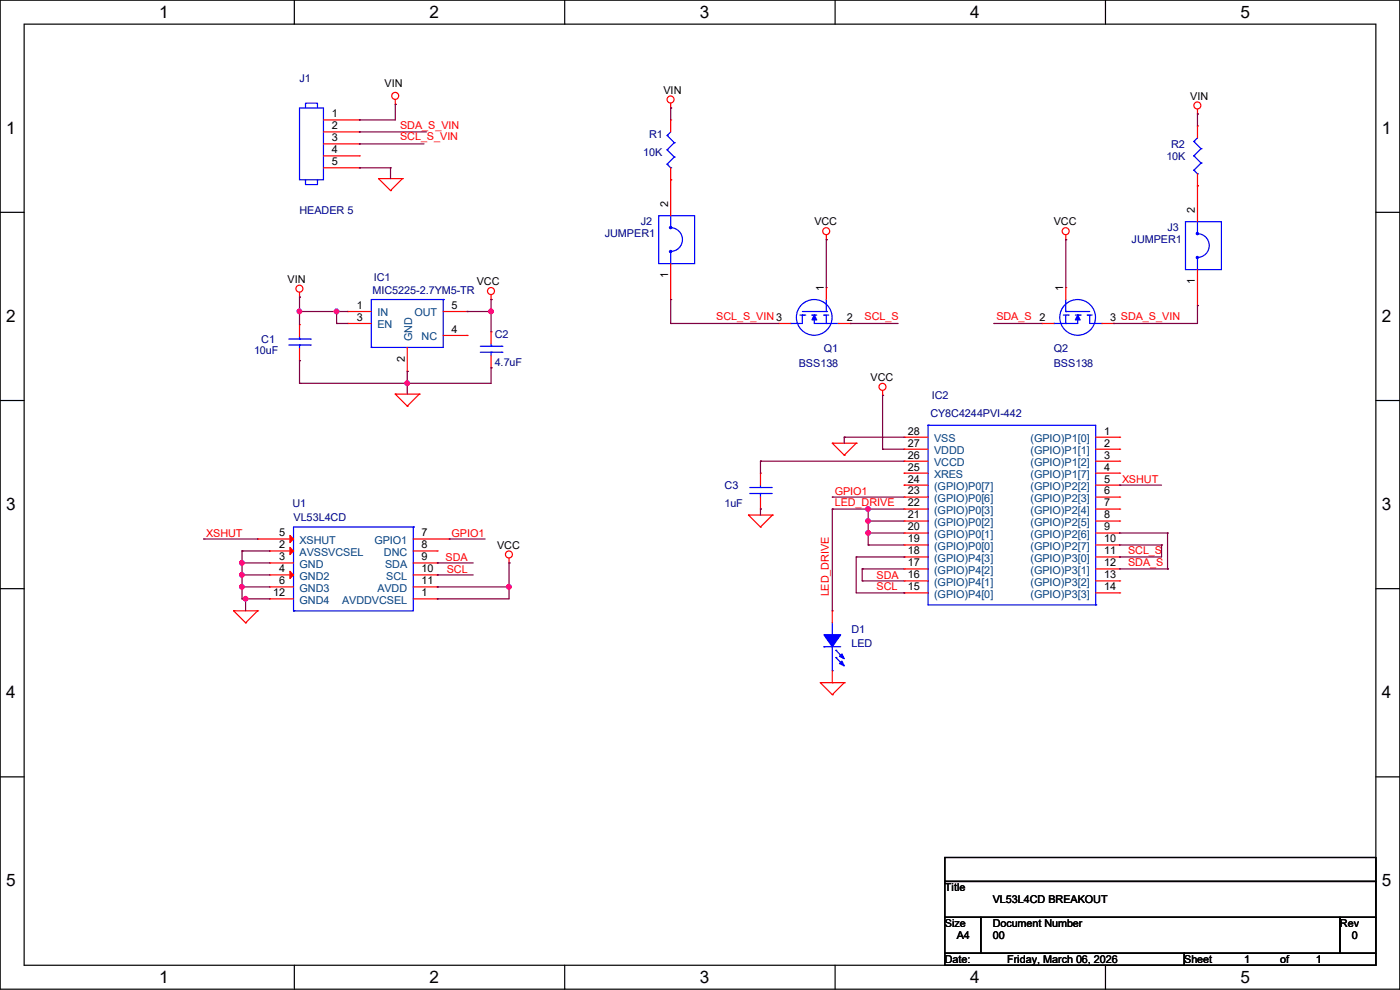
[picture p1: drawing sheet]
<svg xmlns="http://www.w3.org/2000/svg" width="297mm" height="210mm" viewBox="0 0 297 210" stroke-linecap="round" stroke-linejoin="round" font-family="sans-serif">
<path d="M0 0h297v209.8h-297zM5.1 5.1h286.8v199.7h-286.8z" fill="none" stroke="#000" stroke-width=".25"/>
<g fill="#fff">
<path d="M33.8 .6h2v4h-2z"/>
<path d="M33.8 205.3h2v4h-2z"/>
</g>
<path d="M62.4 0v5.1M62.4 204.8v5" fill="none" stroke="#000" stroke-width=".25"/>
<g fill="#fff">
<path d="M91.1 .6h2v4h-2z"/>
<path d="M91.1 205.3h2v4h-2z"/>
</g>
<path d="M119.8 0v5.1M119.8 204.8v5" fill="none" stroke="#000" stroke-width=".25"/>
<g fill="#fff">
<path d="M148.5 .6h2v4h-2z"/>
<path d="M148.5 205.3h2v4h-2z"/>
</g>
<path d="M177.2 0v5.1M177.2 204.8v5" fill="none" stroke="#000" stroke-width=".25"/>
<g fill="#fff">
<path d="M205.8 .6h2v4h-2z"/>
<path d="M205.8 205.3h2v4h-2z"/>
</g>
<path d="M234.5 0v5.1M234.5 204.8v5" fill="none" stroke="#000" stroke-width=".25"/>
<g fill="#fff">
<path d="M263.2 .6h2v4h-2z"/>
<path d="M263.2 205.3h2v4h-2z"/>
<path d="M1.3 25.1h2v4h-2z"/>
<path d="M293.2 25.1h1.9v4h-1.9z"/>
<path d="M1.3 65h2v4h-2z"/>
<path d="M293.2 65h1.9v4h-1.9z"/>
</g>
<path d="M0 45h5.1M291.9 45h5.1" fill="none" stroke="#000" stroke-width=".25"/>
<g fill="#fff">
<path d="M1.3 104.9h2v4.1h-2z"/>
<path d="M293.2 104.9h1.9v4.1h-1.9z"/>
</g>
<path d="M0 85h5.1M291.9 85h5.1" fill="none" stroke="#000" stroke-width=".25"/>
<g fill="#fff">
<path d="M1.3 144.8h2v4.1h-2z"/>
<path d="M293.2 144.8h1.9v4.1h-1.9z"/>
</g>
<path d="M0 124.9h5.1M291.9 124.9h5.1" fill="none" stroke="#000" stroke-width=".25"/>
<g fill="#fff">
<path d="M1.3 184.7h2v4.1h-2z"/>
<path d="M293.2 184.7h1.9v4.1h-1.9z"/>
</g>
<path d="M0 164.8h5.1M291.9 164.8h5.1M200.4 181.9h91.5v5.1h-91.5zM200.4 187h91.5v7.6h-91.5zM200.4 194.6h7.7v7.6h-7.7zM208.1 194.6h76.2v7.6h-76.2zM284.3 194.6h7.6v7.6h-7.6zM200.4 202.2h50.8v2.6h-50.8zM251.2 202.2h40.7v2.6h-40.7z" fill="none" stroke="#000" stroke-width=".25"/>
<g fill="none" stroke="#f00" stroke-width=".25">
<path d="M68.6 25.4h7.6M68.6 28h7.6M68.6 30.5h7.6M68.6 33.1h7.6M68.6 35.6h7.6M76.2 25.4h.1M76.2 28h.1M76.2 30.5h.1M76.2 33.1h.1M76.2 35.6h.1M80.3 37.9h.1M80.3 37.9h5.1"/>
<path d="M80.3 37.9l2.5 2.5M83.9 22.1h.1M83.9 21.1v1M85.4 37.9h.1M85.4 37.9l-2.6 2.5M142.3 22.9h.1M142.3 25.4h.1M142.3 38.1h.1M142.3 21.9v1M142.3 25.4v2.6M142.3 35.6v10.2M254 24.2h.1"/>
<path d="M254 26.7h.1M254 39.4h.1M254 23.2v1M254 26.7v2.6M254 36.9v10.1M82.8 40.4h.1M142.3 55.9v7.6M175.3 50.8h.1M175.3 49.8v1M226.1 50.8h.1M226.1 49.8v1M254 57.2v7.6"/>
<path d="M63.5 63h.1M63.5 68.9h.1M63.5 76.5h.1M63.5 62v1M63.5 68.9v2.5M63.5 74v2.5M73.7 66.1h.1M73.7 68.6h.1M73.7 68.6h5.1M73.7 66.1h5.1M86.4 78.8h.1M86.4 73.7v5.1"/>
<path d="M94 66.1h5.1M94 71.2h5.1M99.1 71.2h.1M99.1 66.1h.1M104.2 63.5h.1M104.2 70.4h.1M104.2 78h.1M104.2 62.5v1M104.2 70.4v2.5M104.2 75.5v2.5M142.3 63.5h.1M165.1 68.6h.1"/>
<path d="M165.1 68.6h2.6M175.3 61h.1M175.3 61v2.5M177.8 68.6h2.6M180.4 68.6h.1M221 68.6h.1M221 68.6h2.6M226.1 61h.1M226.1 61v2.5M233.7 68.6h2.6M236.3 68.6h.1M254 64.8h.1"/>
<path d="M83.9 83.6h.1M83.9 83.6h5M83.9 83.6l2.5 2.5M86.4 86.1h.1M88.9 83.6h.1M88.9 83.6l-2.5 2.5M176.6 94h.1M176.6 94h5.1M176.6 94l2.5 2.6M179.1 96.6h.1M181.7 94h.1M181.7 94l-2.6 2.6"/>
<path d="M187.2 83.9h.1M187.2 82.8v1.1M191.8 92.8h.1M191.8 95.3h.1M191.8 97.8h.1M191.8 92.8h5.1M191.8 95.3h5.1M191.8 97.8h5.1M232.5 92.8h5M232.5 95.3h5M232.5 97.8h5M237.5 92.8h.1"/>
<path d="M237.5 95.3h.1M237.5 97.8h.1M54.7 114.3h.1M54.7 114.3h7.6M57.2 116.9h.1M57.2 119.4h.1M57.2 116.9h5.1M57.2 119.4h5.1M87.7 116.9h5.1M87.7 119.4h5.1M87.7 114.3h7.6M92.8 116.9h.1"/>
<path d="M92.8 119.4h.1M95.3 114.3h.1M108 119.4h.1M108 118.4v1M158.8 109.3h.1M158.8 109.3h5.1M158.8 109.3l2.5 2.5M161.3 111.8h.1M161.3 100.4h.1M161.3 108h.1M161.3 100.4v2.5M161.3 105.5v2.5"/>
<path d="M163.9 109.3h.1M163.9 109.3l-2.6 2.5M191.8 100.4h.1M191.8 102.9h.1M191.8 105.5h.1M191.8 108h.1M191.8 110.5h.1M191.8 113.1h.1M191.8 115.6h.1M191.8 118.2h.1M191.8 100.4h5.1M191.8 102.9h5.1"/>
<path d="M191.8 105.5h5.1M191.8 108h5.1M191.8 110.5h5.1M191.8 113.1h5.1M191.8 115.6h5.1M191.8 118.2h5.1M232.5 100.4h5M232.5 102.9h5M232.5 105.5h5M232.5 108h5M232.5 110.5h5M232.5 113.1h5"/>
<path d="M232.5 115.6h5M232.5 118.2h5M237.5 100.4h.1M237.5 102.9h.1M237.5 105.5h.1M237.5 108h.1M237.5 110.5h.1M237.5 113.1h.1M237.5 115.6h.1M237.5 118.2h.1M49.6 129.6h.1M49.6 129.6h5.1"/>
<path d="M49.6 129.6l2.5 2.5M52.1 132.1h.1M54.7 129.6h.1M54.7 129.6l-2.6 2.5M57.2 122h.1M57.2 124.5h.1M57.2 127h.1M57.2 127h5.1M57.2 122h5.1M57.2 124.5h5.1M87.7 127h5.1M87.7 122h5.1"/>
<path d="M87.7 124.5h5.1M92.8 127h.1M92.8 122h.1M92.8 124.5h.1M176.6 129.6h.1M176.6 129.6v2.5M191.8 120.7h.1M191.8 123.2h.1M191.8 125.8h.1M191.8 120.7h5.1M191.8 123.2h5.1M191.8 125.8h5.1"/>
<path d="M232.5 120.7h5M232.5 123.2h5M232.5 125.8h5M237.5 120.7h.1M237.5 123.2h.1M237.5 125.8h.1M174 144.8h.1M174 144.8h5.1M174 144.8l2.6 2.6M176.6 147.4h.1M176.6 144.8h.1M176.6 142.3v2.5"/>
<path d="M179.1 144.8h.1M179.1 144.8l-2.5 2.6"/>
<circle cx="83.8" cy="20.3" r=".74"/>
<circle cx="142.3" cy="21.1" r=".74"/>
<circle cx="254" cy="22.4" r=".74"/>
<circle cx="175.3" cy="49" r=".74"/>
<circle cx="226.1" cy="49" r=".74"/>
<circle cx="63.5" cy="61.2" r=".74"/>
<circle cx="104.2" cy="61.7" r=".74"/>
<circle cx="187.2" cy="82.1" r=".74"/>
<circle cx="108" cy="117.6" r=".74"/>
</g>
<g fill="none" stroke="#00f" stroke-width=".25">
<path d="M63.5 22.9h5.1v15.2h-5.1zM64.8 22.9v-1h2.6v1M64.8 38.1v1.1h2.6v-1.1M141.5 28.7h.1M141.5 31.8h.1M141.5 34.8h.1M141.5 28.7l1.5 1.6M141.5 31.8l1.5 1.5M141.5 34.8l.8 .8M142.3 35.6h.1M142.3 28l-.8 .7M143 30.3h.1"/>
<path d="M143 33.3h.1M143 30.3l-1.5 1.5M143 33.3l-1.5 1.5M253.3 30h.1M253.3 33.1h.1M253.3 36.1h.1M253.3 30l1.5 1.5M253.3 33.1l1.5 1.5M253.3 36.1l.7 .8M254 36.9h.1M254 29.3l-.7 .7M254.8 31.5h.1"/>
<path d="M254.8 34.6h.1M254.8 31.5l-1.5 1.6M254.8 34.6l-1.5 1.5M139.7 45.8h7.7v10.1h-7.7zM142.3 48.3a2.52 2.52 0 0 1 2.5 2.5 2.52 2.52 0 0 1-2.5 2.5v2.6M142.3 48.3h.1M142.3 55.9h.1M142.3 45.8v2.5M251.5 47h7.6v10.2h-7.6zM254 49.6a2.52 2.52 0 0 1 2.5 2.5 2.52 2.52 0 0 1-2.5 2.5v2.6M254 49.6h.1M254 57.2h.1"/>
<path d="M254 47v2.6M61.3 73.2h4.5M61.3 71.9h4.5M63.5 71.9h.1M63.5 73.2h.1M63.5 71.4v.5M63.5 73.2v.8M65.8 73.2h.1M65.8 71.9h.1M78.8 73.7h.1M94 63.5h.1M94 63.5h-15.2v10.2"/>
<path d="M94 63.5v10.2h-15.2M101.9 74.7h4.6M101.9 73.4h4.6M104.2 73.4h.1M104.2 74.7h.1M104.2 72.9v.5M104.2 74.7v.8M106.5 74.7h.1M106.5 73.4h.1M167.7 68.6h.1M169.7 66.8h1M170.2 66.8h.1"/>
<path d="M170.2 66.8v1.8h-2.5M170.2 66.1h5.1M170.7 66.8h.1M172.3 66.8h.1M172.3 66.8h1M172.8 66.8h.1M172.8 66.8v1.8h5M174.8 66.8h.1M174.8 66.8h1M175.3 66.1h.1M175.3 68.6h.1M175.3 63.5v2.6"/>
<path d="M175.3 66.8v1.8M177.8 68.6h.1M223.6 68.6h.1M225.6 66.8h1M226.1 66.1h.1M226.1 68.6h.1M226.1 66.1h5.1M226.1 63.5v2.6M226.1 66.8v1.8M226.6 66.8h.1M228.1 66.8h1.1M228.6 66.8h.1"/>
<path d="M228.6 66.8v1.8h-5M229.2 66.8h.1M230.7 66.8h.1M230.7 66.8h1M231.2 66.8h.1M231.2 66.8v1.8h2.5M233.7 68.6h.1M196.9 90.2h.1M196.9 90.2h35.6v38.1M196.9 90.2v38.1h35.6M87.7 111.8h.1M87.7 111.8h-25.4v17.8"/>
<path d="M87.7 111.8v17.8h-25.4M159 104.7h4.6M159 103.4h4.6M161.3 103.4h.1M161.3 104.7h.1M161.3 102.9v.5M161.3 104.7v.8M163.6 104.7h.1M163.6 103.4h.1M62.3 129.6h.1M174.8 137.2h.1M174.8 137.2h3.6"/>
<path d="M176.6 134.7h.1M176.6 132.1v2.6M176.6 137.2v5.1M177.3 138h.1M177.3 139.5h.1M177.3 138l1.6 1.5M177.3 139.5l1.6 1.5M232.5 128.3h.1M176.6 142.3h.1"/>
<circle cx="172.7" cy="67.3" r="3.8"/>
<circle cx="228.6" cy="67.3" r="3.8"/>
</g>
<g fill="#00f" stroke="#00f" stroke-width=".25">
<path d="M172.8 66.8l.5 1.1h-1z"/>
<path d="M228.6 66.8l.6 1.1h-1.1z"/>
<path d="M174.8 134.7h3.6l-1.8 2.5z" fill-rule="evenodd"/>
<path d="M178.6 140.3l.5 1-1-.5z" fill-rule="evenodd"/>
<path d="M178.6 138.7l.5 1-1-.5z" fill-rule="evenodd"/>
<circle cx="142.3" cy="48.3" r=".23"/>
<circle cx="142.3" cy="53.4" r=".23"/>
<circle cx="254" cy="49.6" r=".23"/>
<circle cx="254" cy="54.6" r=".23"/>
</g>
<g fill="#f00" stroke="#f00" stroke-width=".25">
<path d="M61.5 116.1l.8 .8-.8 .7z"/>
<path d="M61.5 121.2l.8 .8-.8 .7z"/>
<path d="M61.5 113.6l.8 .7-.8 .8z"/>
</g>
<g fill="none" stroke="#800040" stroke-width=".25">
<path d="M76.2 25.4h.1M76.2 28h.1M76.2 30.5h.1M76.2 35.6h.1M76.2 28h14.3M76.2 30.5h13.8M76.2 35.6h6.6M82.8 35.6h.1M82.8 35.6v2.3M83.9 22.1h.1M83.9 22.1v3.3h-7.7M142.3 22.9h.1"/>
<path d="M142.3 22.9v2.5M254 24.2h.1M254 24.2v2.5M175.3 50.8h.1M175.3 50.8v10.2M226.1 50.8h.1M226.1 50.8v10.2M63.5 63h.1M63.5 66.1h.1M63.5 76.5h.1M63.5 63v5.9M63.5 76.5v4.8"/>
<path d="M63.5 66.1h10.2M71.4 66.1h.1M71.4 68.6h.1M71.4 66.1v2.5M71.4 68.6h2.3M86.4 78.8h.1M86.4 78.8v4.8M99.1 66.1h.1M99.1 66.1h5.1M104.2 63.5h.1M104.2 66.1h.1M104.2 78h.1"/>
<path d="M104.2 63.5v6.9M104.2 78v3.3h-40.7M142.3 63.5h.1M142.3 68.6h.1M142.3 68.6h22.8M142.3 63.5v5.1M180.4 68.6h.1M180.4 68.6h10.1M210.9 68.6h.1M210.9 68.6h10.1M236.3 68.6h.1M254 64.8h.1"/>
<path d="M254 64.8v3.8h-17.7M63.5 81.3h.1M86.4 81.3h.1M161.3 97.8h.1M161.3 97.8h30.5M161.3 97.8v2.6M179.1 92.8h.1M179.1 92.8h12.7M179.1 92.8v1.2M187.2 83.9h.1M187.2 95.3h.1M187.2 83.9v11.4"/>
<path d="M187.2 95.3h4.6M43.2 114.3h.1M43.2 114.3h11.5M51.4 116.9h.1M51.4 119.4h.1M51.4 116.9v10.1M51.4 116.9h5.8M51.4 119.4h5.8M92.8 119.4h.1M92.8 119.4h7.6M95.3 114.3h.1M95.3 114.3h7.6"/>
<path d="M108 119.4h.1M108 119.4v7.6h-15.2M161.3 108h.1M161.3 108v1.3M176.6 105.5h.1M176.6 108h.1M176.6 105.5h15.2M176.6 108h15.2M176.6 108v21.6M181.7 118.2h.1M181.7 118.2v7.6h10.1M181.7 118.2h10.1"/>
<path d="M184.2 108h.1M184.2 113.1h.1M184.2 115.6h.1M184.2 110.5h.1M184.2 113.1h7.6M184.2 115.6h7.6M184.2 110.5h7.6M184.2 108v7.6M191.8 118.2h.1M237.5 118.2h.1M237.5 102.9h.1M237.5 113.1h10.2"/>
<path d="M237.5 115.6h8.9M237.5 102.9h8.9M246.4 115.6h.1M246.4 115.6v2.6h-8.9M247.7 113.1h.1M247.7 113.1v7.6M51.4 122h.1M51.4 124.5h.1M51.4 127h.1M51.4 122h5.8M51.4 124.5h5.8M51.4 127h5.8"/>
<path d="M52.1 127h.1M52.1 127v2.6M92.8 122h.1M92.8 124.5h.1M92.8 127h.1M92.8 122h7.6M92.8 124.5h15.2M108 124.5h.1M182.9 123.2h.1M182.9 120.7h.1M182.9 120.7h8.9M182.9 123.2h8.9"/>
<path d="M182.9 120.7v2.5M191.8 125.8h.1M237.5 120.7h10.2M247.7 120.7h.1"/>
</g>
<g fill="#f0f" stroke="#f0f" stroke-width=".25">
<circle cx="63.5" cy="66.1" r=".49"/>
<circle cx="104.2" cy="66.1" r=".49"/>
<circle cx="71.4" cy="66.1" r=".49"/>
<circle cx="86.4" cy="81.3" r=".49"/>
<circle cx="184.2" cy="113.1" r=".49"/>
<circle cx="51.3" cy="119.4" r=".49"/>
<circle cx="51.3" cy="121.9" r=".49"/>
<circle cx="51.3" cy="124.5" r=".49"/>
<circle cx="108" cy="124.5" r=".49"/>
<circle cx="52.1" cy="127" r=".49"/>
<circle cx="184.2" cy="110.5" r=".49"/>
<circle cx="184.2" cy="108" r=".49"/>
</g>
<g font-size="3.6">
<text x="33.8" y="3.8">1</text>
<text x="91.1" y="3.8">2</text>
<text x="148.5" y="3.8">3</text>
<text x="205.8" y="3.8">4</text>
<text x="263.2" y="3.8">5</text>
<text x="1.3" y="28.3">1</text>
<text x="293.2" y="28.3">1</text>
<text x="1.3" y="68.2">2</text>
<text x="293.2" y="68.2">2</text>
<text x="1.3" y="108.2">3</text>
<text x="293.2" y="108.2">3</text>
<text x="1.3" y="148.1">4</text>
<text x="293.2" y="148.1">4</text>
<text x="1.3" y="188">5</text>
<text x="293.2" y="188">5</text>
<text x="33.8" y="208.5">1</text>
<text x="91.1" y="208.5">2</text>
<text x="148.5" y="208.5">3</text>
<text x="205.8" y="208.5">4</text>
<text x="263.2" y="208.5">5</text>
</g>
<g font-size="2.3" fill="#000080">
<text x="63.5" y="17.4">J1</text>
<text x="137.7" y="29.3">R1</text>
<text x="136.4" y="33.1">10K</text>
<text x="247.4" y="33.9">10K</text>
<text x="248.5" y="31.3">R2</text>
<text x="63.5" y="45.3">HEADER 5</text>
<text x="135.9" y="47.8">J2</text>
<text x="128.3" y="50.4">JUMPER1</text>
<text x="240.1" y="51.6">JUMPER1</text>
<text x="247.7" y="49.1">J3</text>
<text x="79.3" y="59.5">IC1</text>
<text x="79" y="62.3">MIC5225-2.7YM5-TR</text>
<text x="104.9" y="71.7">C2</text>
<text x="53.9" y="75">10uF</text>
<text x="55.4" y="72.7">C1</text>
<text x="104.9" y="77.6">4.7uF</text>
<text x="169.5" y="77.8">BSS138</text>
<text x="174.8" y="74.8">Q1</text>
<text x="223.6" y="74.8">Q2</text>
<text x="223.6" y="77.8">BSS138</text>
<text x="197.4" y="88.5">CY8C4244PVI-442</text>
<text x="197.7" y="84.7">IC2</text>
<text x="62" y="107.5">U1</text>
<text x="153.7" y="103.7">C3</text>
<text x="153.7" y="107.5">1uF</text>
<text x="62.3" y="110.6">VL53L4CD</text>
<text x="180.6" y="134.2">D1</text>
<text x="180.6" y="137.2">LED</text>
</g>
<g font-size="2.3">
<text x="81.6" y="18.4">VIN</text>
<text x="140.8" y="19.9">VIN</text>
<text x="252.5" y="21.2">VIN</text>
<text x="70.4" y="24.9">1</text>
<text x="70.4" y="27.4">2</text>
<text x="70.4" y="30">3</text>
<text x="70.4" y="32.5">4</text>
<text x="70.4" y="35.1">5</text>
<text x="141.7" y="44" transform="rotate(-90 141.7 44)">2</text>
<text x="172.8" y="47.8">VCC</text>
<text x="223.6" y="47.8">VCC</text>
<text x="253.5" y="45.3" transform="rotate(-90 253.5 45.3)">2</text>
<text x="141.7" y="59" transform="rotate(-90 141.7 59)">1</text>
<text x="61" y="60">VIN</text>
<text x="75.7" y="65.5">1</text>
<text x="95.8" y="65.5">5</text>
<text x="101.1" y="60.5">VCC</text>
<text x="174.8" y="61.8" transform="rotate(-90 174.8 61.8)">1</text>
<text x="225.5" y="61.8" transform="rotate(-90 225.5 61.8)">1</text>
<text x="253.5" y="60.2" transform="rotate(-90 253.5 60.2)">1</text>
<text x="75.7" y="68.1">3</text>
<text x="95.8" y="70.6">4</text>
<text x="179.6" y="68.1">2</text>
<text x="220.5" y="68.1">2</text>
<text x="235.5" y="68.1">3 SDA_S_VIN</text>
<text x="85.9" y="76.8" transform="rotate(-90 85.9 76.8)">2</text>
<text x="184.7" y="80.9">VCC</text>
<text x="192.6" y="92.2">28</text>
<text x="192.6" y="94.7">27</text>
<text x="234.2" y="92.2">1</text>
<text x="234.2" y="94.7">2</text>
<text x="192.6" y="97.3">26</text>
<text x="192.6" y="99.8">25</text>
<text x="234.2" y="97.3">3</text>
<text x="234.2" y="99.8">4</text>
<text x="192.6" y="102.4">24</text>
<text x="192.6" y="104.9">23</text>
<text x="192.6" y="107.4">22</text>
<text x="234.2" y="102.4">5</text>
<text x="234.2" y="104.9">6</text>
<text x="234.2" y="107.4">7</text>
<text x="59.2" y="113.8">5</text>
<text x="89.5" y="113.8">7</text>
<text x="192.6" y="110">21</text>
<text x="192.6" y="112.5">20</text>
<text x="234.2" y="110">8</text>
<text x="234.2" y="112.5">9</text>
<text x="59.2" y="116.3">2</text>
<text x="59.2" y="118.9">3</text>
<text x="89.5" y="116.3">8</text>
<text x="89.5" y="118.9">9</text>
<text x="105.5" y="116.4">VCC</text>
<text x="192.6" y="115.1">19</text>
<text x="192.6" y="117.6">18</text>
<text x="234.2" y="115.1">10</text>
<text x="234.2" y="117.6">11</text>
<text x="59.2" y="121.4">4</text>
<text x="59.2" y="124">6</text>
<text x="89.5" y="121.4">10</text>
<text x="89.5" y="124">11</text>
<text x="192.6" y="120.1">17</text>
<text x="192.6" y="122.7">16</text>
<text x="192.6" y="125.2">15</text>
<text x="234.2" y="120.1">12</text>
<text x="234.2" y="122.7">13</text>
<text x="234.2" y="125.2">14</text>
<text x="58" y="126.5">12</text>
<text x="89.5" y="126.5">1</text>
<text x="200.5" y="189.1">Title</text>
<text x="210.6" y="191.6">VL53L4CD BREAKOUT</text>
<text x="200.5" y="196.7">Size</text>
<text x="210.6" y="196.7">Document Number</text>
<text x="284.3" y="196.7">Rev</text>
<text x="203" y="199.2">A4</text>
<text x="210.6" y="199.2">00</text>
<text x="286.8" y="199.2">0</text>
<text x="200.5" y="204.3">Date:</text>
<text x="213.7" y="204.3">Friday, March 06, 2026</text>
<text x="251.3" y="204.3">Sheet</text>
<text x="264" y="204.3">1</text>
<text x="271.6" y="204.3">of</text>
<text x="279.2" y="204.3">1</text>
</g>
<g font-size="2.3" fill="#f00">
<text x="84.9" y="27.3">SDA_S_VIN</text>
<text x="84.9" y="29.8">SCL_S_VIN</text>
<text x="151.9" y="67.9">SCL_S_VIN3</text>
<text x="183.4" y="67.9">SCL_S</text>
<text x="211.4" y="67.9">SDA_S</text>
<text x="177.1" y="104.9">GPIO1</text>
<text x="177.1" y="107.3">LED_DRIVE</text>
<text x="238" y="102.4">XSHUT</text>
<text x="43.7" y="113.8">XSHUT</text>
<text x="95.8" y="113.8">GPIO1</text>
<text x="94.5" y="118.9">SDA</text>
<text x="239.3" y="120">SDA_S</text>
<text x="239.3" y="117.4">SCL_S</text>
<text x="94.8" y="121.5">SCL</text>
<text x="186" y="122.7">SDA</text>
<text x="186" y="125.3">SCL</text>
<text x="175.9" y="126.5" transform="rotate(-90 175.9 126.5)">LED_DRIVE</text>
</g>
<g font-size="2.3" fill="#004080">
<text x="80.1" y="67.1">IN</text>
<text x="80.1" y="69.7">EN</text>
<text x="87.9" y="67.1">OUT</text>
<text x="87.5" y="72.4" transform="rotate(-90 87.5 72.4)">GND</text>
<text x="89.5" y="72.2">NC</text>
<text x="198.2" y="93.8">VSS</text>
<text x="218.6" y="93.8">(GPIO)P1[0]</text>
<text x="198.2" y="96.3">VDDD</text>
<text x="198.2" y="98.9">VCCD</text>
<text x="198.2" y="101.4">XRES</text>
<text x="218.6" y="96.3">(GPIO)P1[1]</text>
<text x="218.6" y="98.9">(GPIO)P1[2]</text>
<text x="218.6" y="101.4">(GPIO)P1[7]</text>
<text x="198.2" y="104">(GPIO)P0[7]</text>
<text x="198.2" y="106.5">(GPIO)P0[6]</text>
<text x="218.6" y="104">(GPIO)P2[2]</text>
<text x="218.6" y="106.5">(GPIO)P2[3]</text>
<text x="198.2" y="109">(GPIO)P0[3]</text>
<text x="198.2" y="111.6">(GPIO)P0[2]</text>
<text x="218.6" y="109">(GPIO)P2[4]</text>
<text x="218.6" y="111.6">(GPIO)P2[5]</text>
<text x="63.5" y="117.9">AVSSVCSEL</text>
<text x="63.5" y="115.4">XSHUT</text>
<text x="79.4" y="115.4">GPIO1</text>
<text x="81.5" y="117.9">DNC</text>
<text x="198.2" y="114.1">(GPIO)P0[1]</text>
<text x="198.2" y="116.7">(GPIO)P0[0]</text>
<text x="198.2" y="119.2">(GPIO)P4[3]</text>
<text x="218.6" y="114.1">(GPIO)P2[6]</text>
<text x="218.6" y="116.7">(GPIO)P2[7]</text>
<text x="218.6" y="119.2">(GPIO)P3[0]</text>
<text x="63.5" y="120.5">GND</text>
<text x="63.5" y="123">GND2</text>
<text x="63.5" y="125.6">GND3</text>
<text x="80.1" y="125.6">AVDD</text>
<text x="81.7" y="120.5">SDA</text>
<text x="82" y="123">SCL</text>
<text x="198.2" y="121.7">(GPIO)P4[2]</text>
<text x="198.2" y="124.3">(GPIO)P4[1]</text>
<text x="218.6" y="121.7">(GPIO)P3[1]</text>
<text x="218.6" y="124.3">(GPIO)P3[2]</text>
<text x="63.5" y="128.1">GND4</text>
<text x="72.6" y="128.1">AVDDVCSEL</text>
<text x="198.2" y="126.8">(GPIO)P4[0]</text>
<text x="218.6" y="126.8">(GPIO)P3[3]</text>
</g>
</svg>
